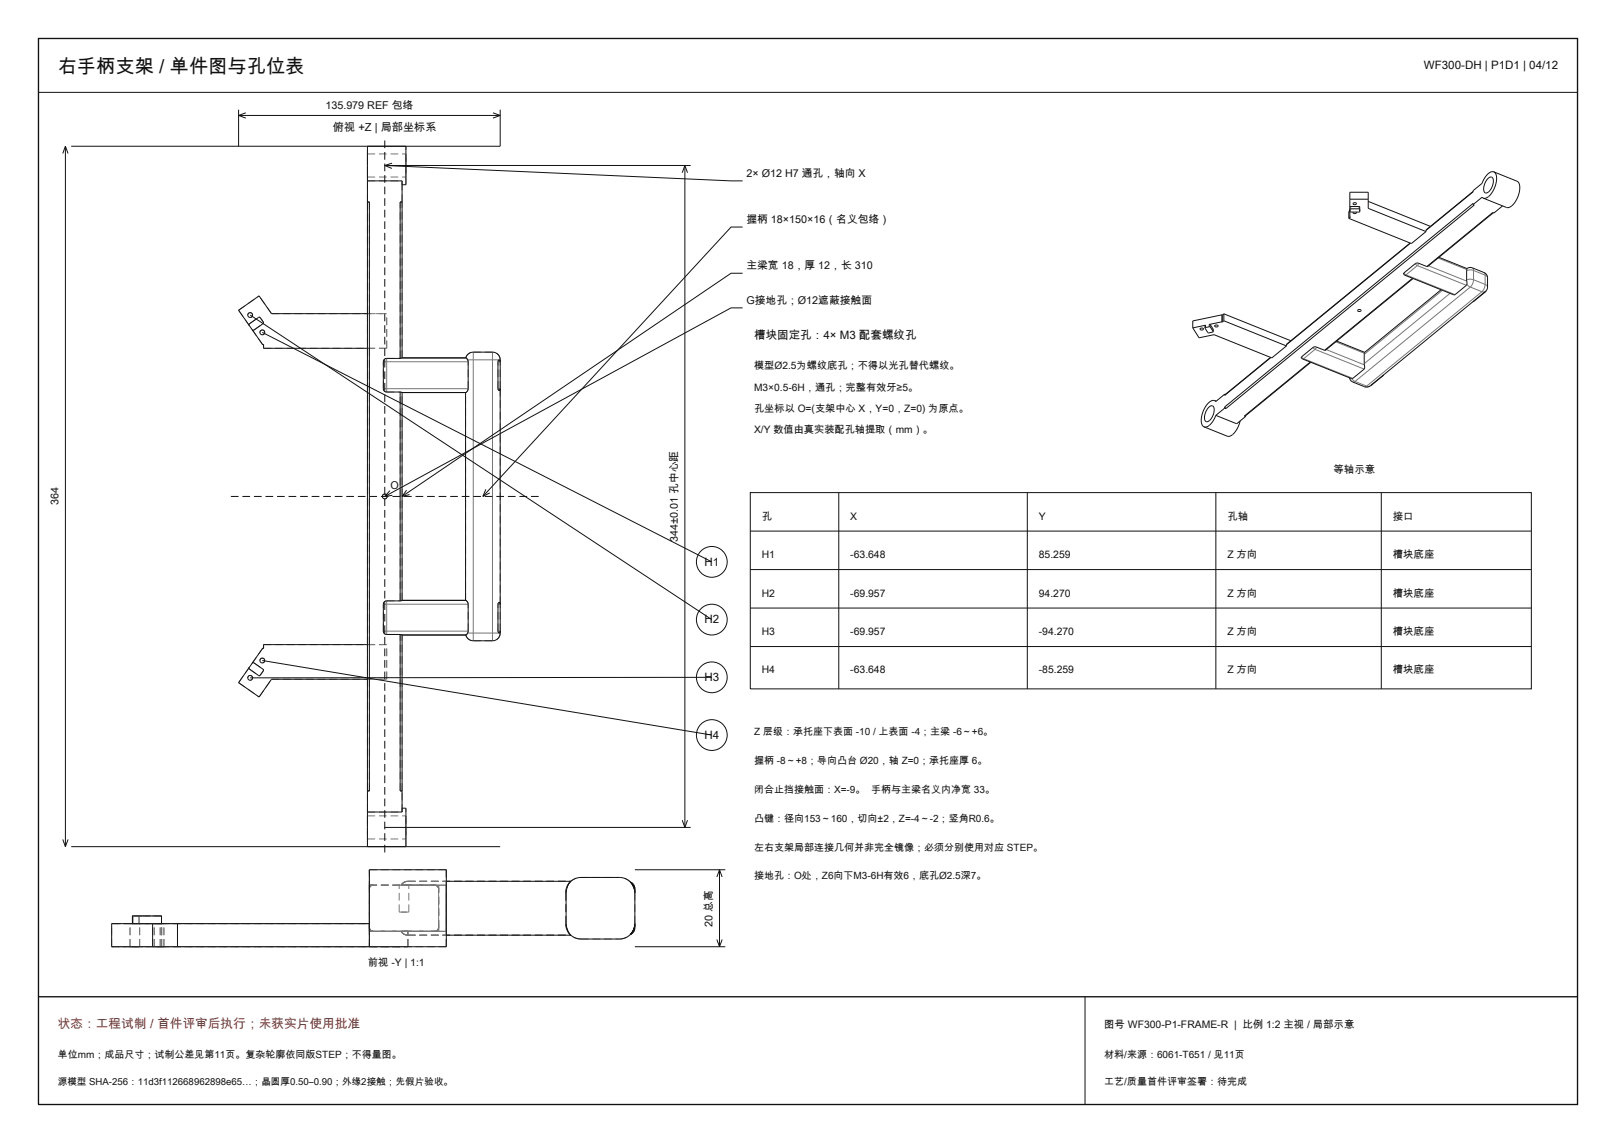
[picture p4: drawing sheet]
<svg xmlns="http://www.w3.org/2000/svg" width="420mm" height="297mm" viewBox="0 0 420 297" stroke-linecap="round" stroke-linejoin="round" font-family="sans-serif">
<path d="M10 10h400v277h-400zM10 259h400" fill="none" stroke="#111" stroke-width=".35"/>
<g fill="none" stroke="#111" stroke-width=".26">
<path d="M10 24h400M17 38v182M17 38l-.7 1.9M17 38l.7 1.9M62 28.5v9.5M62 30h68M62 30l1.9 .7M63.9 29.3l-1.9 .7M95.5 38v9M105.5 38v10h-1M128.1 29.3l1.9 .7M130 28.5v9.5h-111.5"/>
<path d="M130 30l-1.9 .7M95.5 52.5h.5v153h-.5M95.5 47v164M95.5 47h9v46M100 43l93 4M100 43h79.5M100 43l1.8 .8M101.9 42.4l-1.9 .6M104.5 52.5h-.5v40.6M178 43v172M178 43l-.7 1.9M178 43l.7 1.9"/>
<path d="M193 59h-3l-64.5 70M350.6 56.7l16.2 6.6 3.8-3.1M350.6 56.7l.4-.3h-.2v-6.4h4.8v4.1l15 6.1M350.8 53.8h2.6l-.1 1.3-2.5-.1M350.8 54.4h2.6M350.8 54.7l-.2 .2v1.8M350.8 51.8h4.8M351.7 55.1a.39 .39 0 0 0 .4 .4 .39 .39 0 0 0 .4-.4M351.7 52.8l.3-.1a.35 .35 0 0 1 .5 .1 .35 .35 0 0 1-.1 .4 .35 .35 0 0 1-.5 0l-.2-.2zM355.6 52.3l16.2 6.5M370.6 59.9v.3M382.9 49.7l-12.3 10.2"/>
<path d="M382.9 53.2v-.3l-64.6 52.8M382.9 53.2l.3 .1-64.6 52.9M385.5 51.5l-.3-.2-2.3 1.9M386.7 46.5a.8 .8 0 0 1 1-.5 .8 .8 0 0 1 .4 1.1 2.76 2.76 0 0 1-2.1 3 2.91 2.91 0 0 1 .7-3.6zM388.1 55.3l-17 13.9-.3 .1M388.2 44.7l.3 .1a4.6 4.6 0 0 1-.6 5.1l-1 1.2a1.4 1.4 0 0 1-1.4 .4M388.2 44.7h-.7l-.8 .5-.8 1-.7 1.4-2.3 1.9v.3l-12.3 10.1M388.2 44.7l6.3 2.5a4.6 4.6 0 0 1-.6 5.1l-1 1.2a1.4 1.4 0 0 1-1.4 .4l-6-2.4M390.5 53.5l-2.2 1.8-.3-.1-17.2 14.1M193 71h-3l-85.5 58M366.5 63.1l-32.2 26.5M366.6 63.2l-32.3 26.4"/>
<path d="M367.1 72.3l-22.8 18.7M367.3 72.4l-22.8 18.6h-.2M370.8 69.3l-2.1-.9h-.5l-3.3 2.5a.35 .35 0 0 0-.1 .4 .35 .35 0 0 0 .3 .2l12.9 5.1 3.2-2.5 .1-4.3M374 66.9l7.3 2.9M374.5 75.3l-19.8 16.3M381.3 69.8l.6-.3 .6 .1 3.2 1.2 .6 .4 .3 .8v2.6l-.2 .7-.4 .5M381.3 69.8h.1M382.8 78.4l-26.6 21.8M382.8 78.4h.1M386 75.8l-3.2 2.6M386 75.7v.1M386.2 75.6l-3.4 2.8"/>
<path d="M64.8 84.5v-.4l2.4-1.6h.4l.8 1.2v.3l-2.4 1.8-.4-.1M65 81.9l120 79.1M68.2 86.4l116.8 59.6M95.5 81.5h-24.9l-3.3-4.6-5.3 3.7 6.3 9 .2-.1v1h27M104 93.1h-3.5a.87 .87 0 0 0-.9 .9v7a.87 .87 0 0 0 .9 .9h3.5M104.5 93l-.5 .1M104.5 93h16.6l.4 .5M121.1 93a2 2 0 0 1 1.9-1.5h5a2 2 0 0 1 2 2v71a2 2 0 0 1-2 2h-5a2 2 0 0 1-1.9-1.5M121.5 93.4v.1M121.5 93.5l.2 7.5-.6 1h-16.6M129.4 94v7l.2 .4h.3M129.4 94h.1"/>
<path d="M129.6 93.6h.1M129.7 93.5v.1M129.8 93.5h.1M129.9 93.6h.1M129.9 93.6h-.2l-.3 .4M129.9 93.6l.1 .4zM193 80h-3l-90 49M310 85.2l1.6 2.6 3.9-.8 15 6 3.8-3.1M312 85.4l.3-.2a.35 .35 0 0 1 .4 .1 .35 .35 0 0 1 0 .5 .35 .35 0 0 1-.5-.1l-.3-.1zM313.2 85.2v.1M313.2 85.3l.8 1.2 1.3-.3M313.3 84.5l-.1 .7"/>
<path d="M313.3 85.1l-.1 .1M313.3 84.5l-3.3 .7M313.3 84.5v.6M314.3 84.3l.3 .1 .7 1.2M314.3 84.9l.3 .1 .7 1.1M314.3 84.9l-1 .2M314.3 84.3v.6M315.3 86.1v.1M315.3 85.6h.1M315.3 85.6v.6M315.8 84.6l.3-.2a.35 .35 0 0 1 .4 .1 .35 .35 0 0 1 0 .5 .35 .35 0 0 1-.5-.1l-.3-.1zM317.6 83.6l-3.3 .7"/>
<path d="M317.6 83.6l.1 .1M317.6 81.8l.1 .1M317.6 81.8l-7.6 1.6v1.8M317.6 81.8v1.8M317.7 81.9v1.8M318.1 83.4l16.2 6.5M318.1 83.4l-.4 .3M318.1 81.5v1.9M318.1 81.5l17.4 7M318.1 81.5l-.4 .4M330.2 92.9l-11.9 9.8M330.3 92.9l-12 9.8"/>
<path d="M334.3 89.6v.3M340.5 94.1l-17.1 14M340.7 94.1l-17 14h-.3M344.3 91l-2.1-.8-.6-.1-3.3 2.6a.35 .35 0 0 0-.1 .4 .35 .35 0 0 0 .4 .2l12.8 5.1 3.2-2.6 .1-4.2M347.4 88.6l7.3 3M350.7 98.2l.3 .6 .5 .4 3.1 1.3 .9 .1 .7-.4M352.9 80.5l.3-.1a.35 .35 0 0 1 .5 .1 .35 .35 0 0 1-.1 .5 .35 .35 0 0 1-.5-.1l-.3-.2zM354.7 91.6h.1M359.6 97.4l-3.4 2.8M104 101.9l.5 .1M104 101.9v54.2M104.5 102v54"/>
<path d="M121 102v54M130 101l-.1 .4zM314.1 105.9a.8 .8 0 0 1 1-.4 .8 .8 0 0 1 .5 1 2.76 2.76 0 0 1-2.1 3.1l-.1-.1a2.91 2.91 0 0 1 .7-3.6zM315.7 104.1l-.3-.1a4.8 4.8 0 0 0-3.1 4.3v1.7l.6 .9M315.7 104.1l.4 .2M316 107.9a3.9 3.9 0 0 1-2.8 3.1l-.3-.1M316 107.9l5.4 2.2 2.3-1.9M318.3 105.7l.3 .5M318.3 102.4l-2.3 1.9-.3-.2M318.3 106l.3 .2M318.3 102.4v.3M318.3 105.7v.3"/>
<path d="M318.3 106l-2.3 1.9M318.3 102.4l.2 .1M322.3 109.4a4.8 4.8 0 0 1-3 4l-6.4-2.5M323.4 108.1l.3 .1M323.7 108v.2M356.2 100.2h.1M101.3 127.5l-1.3 1.5M102 128.7l-2 .3M105.7 127.4l-1.2 1.6M106.4 128.5l-1.9 .5M126.3 127.2l-.8 1.8M127.3 128.1l-1.8 .9"/>
<path d="M195 128h203v51h-203zM195 138h203M218 128v51M267 128v51M316 128v51M359 128v51M104 156.1h-3.5a.87 .87 0 0 0-.9 .9v7a.87 .87 0 0 0 .9 .9h3.5M104.5 156h16.6l.6 1v7.1l-.6 .9M104.5 156l-.5 .1M129.5 156.7h.1M129.6 156.6h.1M129.7 156.5v.1"/>
<path d="M129.8 156.5h.1M129.9 156.6h.1M129.9 156.6h-.2l-.3 .4v7l.2 .4h.3M129.9 156.6l.1 .3M129.9 156.6l.1 .1M195 148h203M195 158h203M65.6 172.3l.4-.1 2.4 1.8v.3l-.8 1.2h-.4l-2.4-1.6v-.4M68.2 171.6l116.8 19.4M95.5 167.5h-27v1l-.2-.1-6.3 9 5.3 3.7 3.3-4.6h24.9M104 164.9l.5 .1M104 164.9v40.6h.5"/>
<path d="M104.5 165h.1M104.5 165v46h-9M104.5 165h16.6M130 164.3l-.1 .1M130 164.1l-.1 .3M185 176l-120 .1M195 168h203M16.3 218.1l.7 1.9M17.7 218.1l-.7 1.9M95.5 211v9M100 215h79.5M104.5 210h1v10"/>
<path d="M177.3 213.1l.7 1.9M178.7 213.1l-.7 1.9M18.5 220h111.5M34.4 238h.1M34.4 238h7.6v2M34.4 238v2M116 229l32.3 .1M148.1 229.3a4.7 4.7 0 0 0-1 2.7v8a4.7 4.7 0 0 0 1 2.7M148.1 229.3l-.8 1.4M148.1 229.3l1.1-.9 1.3-.4h10.5a4 4 0 0 1 4 4M148.1 229.2h.1M148.3 229.1h.1"/>
<path d="M164.1 229.4v.1M164.3 229.7l.3 .6-.1-.3M164.3 229.7h.1M164.4 229.9v.1M164.5 230.1h.1M164.5 230.2l.2 .2M164.7 230.4h.1M164.7 230.5l.1 .1M164.7 230.6h.1M164.8 230.8h.1M164.9 231l-.4-.9-.7-.9 1 .9 .2 .9v10.3l-.4 .9-.8 .6M165 226h23.5"/>
<path d="M187 226v20M187 226l-.7 1.9M187 226l.7 1.9M39.7 240v6M46.1 240v6M96 240h-67v6h87v-20h-20v20M148.1 242.8h.1M148.3 242.9h.1M148.3 242.9l-32.3 .1M163.8 242.8h.1M163.9 242.7l-.1 .1M164.6 241.7l-.4 .7"/>
<path d="M164.7 241.6h.1M164.8 241.4l-.1 .1M164.8 241.2h.1M164.9 241l-.4 .9-.7 .9M164.9 241l-1 1.7zM164.9 241h.1M165 240a4 4 0 0 1-4 4h-10.5l-1.3-.4-1.1-.9M165 246h23.5M186.3 244.1l.7 1.9M187.7 244.1l-.7 1.9M282 259v28"/>
<circle cx="65" cy="81.9" r=".62"/>
<circle cx="68.2" cy="86.4" r=".62"/>
<circle cx="100" cy="129" r=".63"/>
<circle cx="185" cy="146" r="4"/>
<circle cx="65" cy="176.1" r=".62"/>
<circle cx="68.2" cy="171.6" r=".62"/>
<circle cx="185" cy="161" r="4"/>
<circle cx="185" cy="176" r="4"/>
<circle cx="185" cy="191" r="4"/>
</g>
<g fill="none" stroke="#777" stroke-width=".26" stroke-dasharray="2 1" stroke-linecap="butt">
<path d="M95.5 52.5h.5M95.5 47v-9M95.5 52.5v-5.5M95.5 43v3M95.5 46v-6M95.5 40v3M95.5 47h9M95.5 46h10M95.5 40h10M96 52.5h-.5M104 52.5h.5M104.5 47v1"/>
<path d="M104.5 48v-1M104.5 52.5v-5.5M104.5 52.5h-.5M105.5 48v-10M105.5 43v3M105.5 46v-6M105.5 40v3M62 80.6l5.3-3.7M64.8 84.5v-.4M64.8 84.1l2.4-1.6M65.6 85.7l.4 .1M65.6 81.9a.63 .63 0 0 0-.8-.6 .63 .63 0 0 0-.2 1.1 .63 .63 0 0 0 1-.4v-.1"/>
<path d="M66 85.8l2.4-1.7M67.6 82.5h-.4M68.3 89.6l.2-.1M68.3 89.6l-6.3-9M68.4 83.7v.4M68.4 83.7l-.8-1.2M68.5 90.5h32M68.5 90.5v-1M68.8 86.4a.63 .63 0 0 0-.9-.6 .63 .63 0 0 0-.1 1.1 .63 .63 0 0 0 1-.4v-.1M70.6 81.5h29.9M70.6 81.5l-3.3-4.6M95.5 81.5v-29"/>
<path d="M95.5 81.5v9M96 81.5v-29M96 90.5h-.5M96 81.5h-.5M100.5 90.5h-4.5M100.5 90.5v-9M100.5 81.5h-4.5M100.5 93.1h3.5M100.5 93.1a.87 .87 0 0 0-.9 .9M104 93.1v-40.6M104.5 93v-40.5M104.5 93l-.5 .1"/>
<path d="M121.1 93a2 2 0 0 1 1.9-1.5M121.1 93l.4 .4M121.5 93.5l.2 .5M123 91.5h5M129.4 94l.2-.4M129.6 93.6h.1M129.7 93.5h.1M129.8 93.5l.1 .1M130 93.5a2 2 0 0 0-2-2M130 94v-.5M130 94l-.1-.4M99.6 101v-7"/>
<path d="M99.6 101a.87 .87 0 0 0 .9 .9M100.5 101.9h3.5M104.5 102l-.5-.1M121 102h.1M121.1 102h-.1M121.1 102l.3-.4 .3-.6M121.7 101v-7M129.4 101v-7M129.9 101.4h-.3l-.2-.4M130 101v-7M130 101l-.1 .4M100.6 129a.63 .63 0 0 0-.9-.6 .63 .63 0 0 0-.1 1.1 .63 .63 0 0 0 1-.4v-.1"/>
<path d="M100.5 156.1h3.5M100.5 156.1a.87 .87 0 0 0-.9 .9M104 156.1v-54.2M104.5 156v-54M104.5 156l-.5 .1M121 156h.1M121 156v-54M121.1 156h-.1M121.1 156l.3 .4 .3 .6M129.4 157l.1-.3M129.5 156.7l.1-.1M129.6 156.6h.1"/>
<path d="M129.7 156.5h.1M129.9 156.5v.1M130 156.9v-.2M130 157v-56M130 157l-.1-.4M62 177.4l6.3-9M62 177.4l5.3 3.7M64.8 173.5v.4M64.8 173.9l2.4 1.6M65.6 172.3l.4-.1M65.6 176.1a.63 .63 0 0 0-.8-.5 .63 .63 0 0 0-.2 1 .63 .63 0 0 0 1-.3v-.2M66 172.2l2.4 1.7"/>
<path d="M67.6 175.5h-.4M67.6 175.5l.8-1.2M68.3 168.4l.2 .1M68.4 174.3v-.4M68.5 167.5h32M68.5 168.5v-1M68.8 171.6a.63 .63 0 0 0-.9-.5 .63 .63 0 0 0-.1 1 .63 .63 0 0 0 1-.3v-.2M70.6 176.5h29.9M95.5 167.5v9M95.5 167.5v-77M96 167.5v-77M96 176.5h-.5"/>
<path d="M96 167.5h-.5M99.6 164v-7M99.6 164a.87 .87 0 0 0 .9 .9M100.5 176.5h-4.5M100.5 176.5v-9M100.5 167.5h-4.5M100.5 164.9h3.5M104.5 165l-.5-.1M121.1 165a2 2 0 0 0 1.9 1.5M121.1 165l.4-.5M121.5 164.5l.2-.5M121.7 164v-7"/>
<path d="M123 166.5h5M129.4 164v-7M129.9 164.4h-.3l-.2-.4M130 164.1v.2M130 164.5a2 2 0 0 1-2 2M130 164.5v-.5M130 164v-7M130 164l-.1 .4M67.3 181.1l3.3-4.6M95.5 205.5h.5M95.5 211v-5.5M95.5 205.5v-29"/>
<path d="M95.5 215v3M95.5 218v-6M95.5 212v3M95.5 211h9M95.5 218h10M95.5 212h10M96 205.5v-29M96 205.5h-.5M104 205.5h.5M104 205.5v-40.6M104.5 211v-1M104.5 210v1"/>
<path d="M104.5 211v-5.5M104.5 205.5v-40.5M104.5 205.5h-.5M105.5 215v3M105.5 218v-6M105.5 212v3M34.4 238h.3M34.5 238h1.6M34.5 238h-.1M34.7 238h4.7M36.1 238h.9M36.1 238h-1.6"/>
<path d="M37 238h4.7M40.3 238h-.9M41.9 238h-.2M41.9 238h.1M41.9 238h-1.6M42 238h-.3M95.5 220v-9M96 231l.2-.6 .8-.4M96 230h1M96 231v-1M96 230h18M96 230v-4"/>
<path d="M96 226v4M96 230v12M96 226h20M96 230h20M103.8 230h2.4M103.8 237h2.4M103.8 237v-7M104.3 230l.7-.7 1-.3M105.5 220v-10M106 230h7M106 230h-1.7M106 229h10"/>
<path d="M106 229l-1 .3-.7 .7M106 229h42.4M106.2 230h-2.4M106.2 237v-7M106.2 237h-2.4M113 230h1M113 230l.8 .4 .2 .6M114 231v-1M114 230v12M114 231l-.3-.7-.7-.3M116 226v20M116 230v12"/>
<path d="M147 232l.1-1M147.1 231l.4-.9 .6-.9M147.1 231l1-1.8M147.3 231v-.3M148.1 229.3l.2-.2M148.1 229.3l.3-.3M148.1 229.3l1.1-.9 1.8-.4M148.1 229.2l.3-.2M148.1 229.2l.2-.1M151 228h10M163.8 229.2l.3 .2M163.8 229.2l.5 .5"/>
<path d="M163.8 229.2l1 .9 .2 .9M164.1 229.5l.1 .1M164.2 229.6l-.4-.4M164.3 229.7l.1 .1M164.4 229.9l.1 .1M164.4 230l.1 .1M164.5 230.1v.1M164.6 230.3l.1 .3M164.7 230.4v.2M164.7 230.4l-.1-.1M164.7 230.5v-.1M164.7 230.6l.1 .2"/>
<path d="M164.8 230.8v-.2M164.8 230.8l.1 .2M164.9 231l-.1-.2M165 232l-.1-1M165 232a4 4 0 0 0-4-4M165 232v-1M165 231l-.2-.9-1-.9M29 240h5.5M29 240h10.7M29 246h12.6M29 246h10.7M29 246v-6"/>
<path d="M33.8 240h2.5M33.8 246h2.5M33.8 246v-6M34.4 240h.3M34.4 240v-2M34.5 240h-.1M34.5 240h-5.5M34.5 240v-2M34.7 240h4.7M36.1 240h.9M36.1 240h5.5M36.1 240v-2"/>
<path d="M36.3 240h-2.5M36.3 246h-2.5M36.3 246v-6M37 240h4.7M39.7 246v-6M40.1 240h2.5M40.1 246h2.5M40.1 246v-6M40.3 240h-.9M40.3 240h1.6M41.6 240h.4M41.6 240h-5.5"/>
<path d="M41.6 246h.4M41.6 246v-6M41.6 246h-12.6M41.9 240h.1M41.9 240h-1.6M42 240h-.3M42 240v-2M42 240h54M42 246v-6M42 246h64M42.6 240h-2.5M42.6 246h-2.5"/>
<path d="M42.6 246v-6M46.1 240h49.9M46.1 240v6M46.1 246h59.9M46.1 240h-6.4M46.1 246h-6.4M96 246v-4M96 242v-1M96 241v-1M96 242v4M96 246v-20M96 242v-12"/>
<path d="M96 242h18M96 242h1M96 246h10M96 246h20M96 242h20M97 242l-.8-.4-.2-.6M104.3 242h1.7M106 242h-9M106 242h7M106 242h-1.7M106 246v-4M106 243h42.4"/>
<path d="M106 243l-1-.3-.7-.7M106 243h10M113 242h1M114 242v-12M114 242v-1M114 241v-10M114 241l-.2 .6-.8 .4M114 241l-.3 .7-.7 .3M116 246v-20M116 242v-12M147 240v-8M147.1 240v-8"/>
<path d="M147.1 241l-.1-1M147.1 241l1 1.8M147.1 241l.4 .9 .6 .9M148.1 242.7l.3 .3M148.1 242.7l.2 .2M148.1 242.8l.3 .2M148.1 242.8l.2 .1M148.3 243h.1M151 244l-1.8-.4-1.1-.9M151 244h10M161 244a4 4 0 0 0 4-4M163.8 242.8l1-.9 .2-.9"/>
<path d="M163.8 242.8h.1M164.2 242.4l-.4 .4M164.7 241.6l-.1 .1M164.7 241.5v.1M164.8 241.2v.2M164.9 241l-.1 .2M165 240v-8M165 241v-1M165 240l-.1 1"/>
</g>
<g fill="none" stroke="#777" stroke-width=".26">
<path d="M351 53.7v.6M353.2 53.7v.6M364.9 70.9l.5 .5M365.4 71.4l-.3 .1M365.4 71.4l12.8 5.2M367.8 68.5l.6 .5M368.4 69l-3 2.4M368.4 69l12.7 5.1M368.7 68.4l-.3 .6M371.3 69.1l9.9 4M373.8 67l7.4 3M374.9 75.4l-20.3 16.7"/>
<path d="M376.9 76.2l-22.3 18.3M381.3 73.9l.8 .7M382.1 74.6l-29.9 24.5M382.1 74.6l3 1.2M382.7 69.6l.3 .7M383 72.7l-.9-.2-.9 .2M383 72.7l-.3 1.1-.6 .8M383 70.3l-1-.2-.8 .2M383 70.3v2.4M383 72.7l3 1.2M383 70.3l3 1.2M383 78.3l-.2 .1"/>
<path d="M385.1 75.8l-29.9 24.5M385.7 70.8l.3 .7M386 73.9l-.3 1.1-.6 .8M386 73.9l.4 .3 .2 .4M386 71.5l.4 .3 .2 .4M386 71.5v2.4M386 75.9l-.2 .1M386.1 75.7l-1 .1M99.6 94h.9M100.5 93.1v.9M100.5 94v7M100.5 94h21.2"/>
<path d="M121.5 93.5h1.5M123 91.5v2M123 93.5v71M123 93.5h5M128 91.5v2M128 93.5h2M128 93.5v71M129.4 94h.6M314.6 84.4v.6M315.3 85.5v.6M338.3 92.7l.5 .5M338.8 93.2l-.2 .1"/>
<path d="M338.8 93.2l12.8 5.1M341.3 90.3l.5 .5M341.8 90.8l-3 2.4M341.8 90.8l12.7 5.1M342.2 90.2l-.4 .6M344.7 90.8l9.9 4M347.2 88.8l7.4 3M351.3 98.4l.9 .7M352.2 99.1l-.6 .2M352.2 99.1l3 1.2M359.4 97.6l-.2 .1M99.6 101h.9"/>
<path d="M100.5 101v.9M100.5 101h21.2M129.4 101a.31 .31 0 0 1 .4 0 .31 .31 0 0 1 .1 .4M355.2 100.3l-.6 .2M356.1 100.3h-.9M356.5 100.1h-.2M99.6 157h.9M100.5 156.1v.9M100.5 157v7M100.5 157h21.2M129.4 157h.6M99.6 164h.9"/>
<path d="M100.5 164v.9M100.5 164h21.2M121.5 164.5h1.5M123 164.5v2M123 164.5h5M128 164.5v2M128 164.5h2M129.4 164a.31 .31 0 0 1 .4 0 .31 .31 0 0 1 .1 .4"/>
</g>
<path d="M60 129h80M100 221.5v-185" fill="none" stroke="#111" stroke-width=".26" stroke-dasharray="2 1" stroke-linecap="butt"/>
<text font-size="5" fill="#111" x="15" y="19">右手柄支架 / 单件图与孔位表</text>
<text font-size="3.3" fill="#a22" x="15" y="267">状态：工程试制 / 首件评审后执行；未获实片使用批准</text>
<g font-size="3" fill="#111">
<text x="370.1" y="18">WF300-DH | P1D1 | 04/12</text>
<text x="196" y="88">槽块固定孔：4× M3 配套螺纹孔</text>
<text x="183.1" y="147">H1</text>
<text x="183.1" y="162">H2</text>
<text x="183.1" y="177">H3</text>
<text x="183.1" y="192">H4</text>
</g>
<text font-size="2.9" fill="#111" x="86.5" y="34">俯视 +Z | 局部坐标系</text>
<g font-size="2.8" fill="#111">
<text x="84.6" y="28.2">135.979 REF 包络</text>
<text x="194" y="46">2× Ø12 H7 通孔，轴向 X</text>
<text x="194" y="58">握柄 18×150×16（名义包络）</text>
<text x="194" y="70">主梁宽 18，厚 12，长 310</text>
<text x="194" y="79">G接地孔；Ø12遮蔽接触面</text>
<text x="15.2" y="131.3" transform="rotate(-90 15.2 131.3)">364</text>
<text x="101.5" y="127">O</text>
<text x="176.2" y="140.9" transform="rotate(-90 176.2 140.9)">344±0.01 孔中心距</text>
<text x="185.2" y="240.7" transform="rotate(-90 185.2 240.7)">20 总高</text>
</g>
<g font-size="2.7" fill="#111">
<text x="346.6" y="123">等轴示意</text>
<text x="198" y="135">孔</text>
<text x="221" y="135">X</text>
<text x="270" y="135">Y</text>
<text x="319" y="135">孔轴</text>
<text x="362" y="135">接口</text>
<text x="198" y="145">H1</text>
<text x="221" y="145">-63.648</text>
<text x="270" y="145">85.259</text>
<text x="319" y="145">Z 方向</text>
<text x="362" y="145">槽块底座</text>
<text x="198" y="155">H2</text>
<text x="221" y="155">-69.957</text>
<text x="270" y="155">94.270</text>
<text x="319" y="155">Z 方向</text>
<text x="362" y="155">槽块底座</text>
<text x="198" y="165">H3</text>
<text x="221" y="165">-69.957</text>
<text x="270" y="165">-94.270</text>
<text x="319" y="165">Z 方向</text>
<text x="362" y="165">槽块底座</text>
<text x="198" y="175">H4</text>
<text x="221" y="175">-63.648</text>
<text x="270" y="175">-85.259</text>
<text x="319" y="175">Z 方向</text>
<text x="362" y="175">槽块底座</text>
<text x="95.6" y="251">前视 -Y | 1:1</text>
<text x="287" y="267">图号 WF300-P1-FRAME-R | 比例 1:2 主视 / 局部示意</text>
</g>
<g font-size="2.6" fill="#111">
<text x="196" y="96">模型Ø2.5为螺纹底孔；不得以光孔替代螺纹。</text>
<text x="196" y="101.5">M3×0.5-6H，通孔；完整有效牙≥5。</text>
<text x="196" y="107">孔坐标以 O=(支架中心 X，Y=0，Z=0) 为原点。</text>
<text x="196" y="112.5">X/Y 数值由真实装配孔轴提取（mm）。</text>
<text x="196" y="191">Z 层级：承托座下表面 -10 / 上表面 -4；主梁 -6～+6。</text>
<text x="196" y="198.5">握柄 -8～+8；导向凸台 Ø20，轴 Z=0；承托座厚 6。</text>
<text x="196" y="206">闭合止挡接触面：X=-9。 手柄与主梁名义内净宽 33。</text>
<text x="196" y="213.5">凸键：径向153～160，切向±2，Z=-4～-2；竖角R0.6。</text>
<text x="196" y="221">左右支架局部连接几何并非完全镜像；必须分别使用对应 STEP。</text>
<text x="196" y="228.5">接地孔：O处，Z6向下M3-6H有效6，底孔Ø2.5深7。</text>
<text x="15" y="275">单位mm；成品尺寸；试制公差见第11页。复杂轮廓依同版STEP；不得量图。</text>
<text x="287" y="275">材料/来源：6061-T651 / 见11页</text>
<text x="287" y="282">工艺/质量首件评审签署：待完成</text>
</g>
<text font-size="2.5" fill="#111" x="15" y="282">源模型 SHA-256：11d3f112668962898e65…；晶圆厚0.50–0.90；外缘2接触；先假片验收。</text>
</svg>
